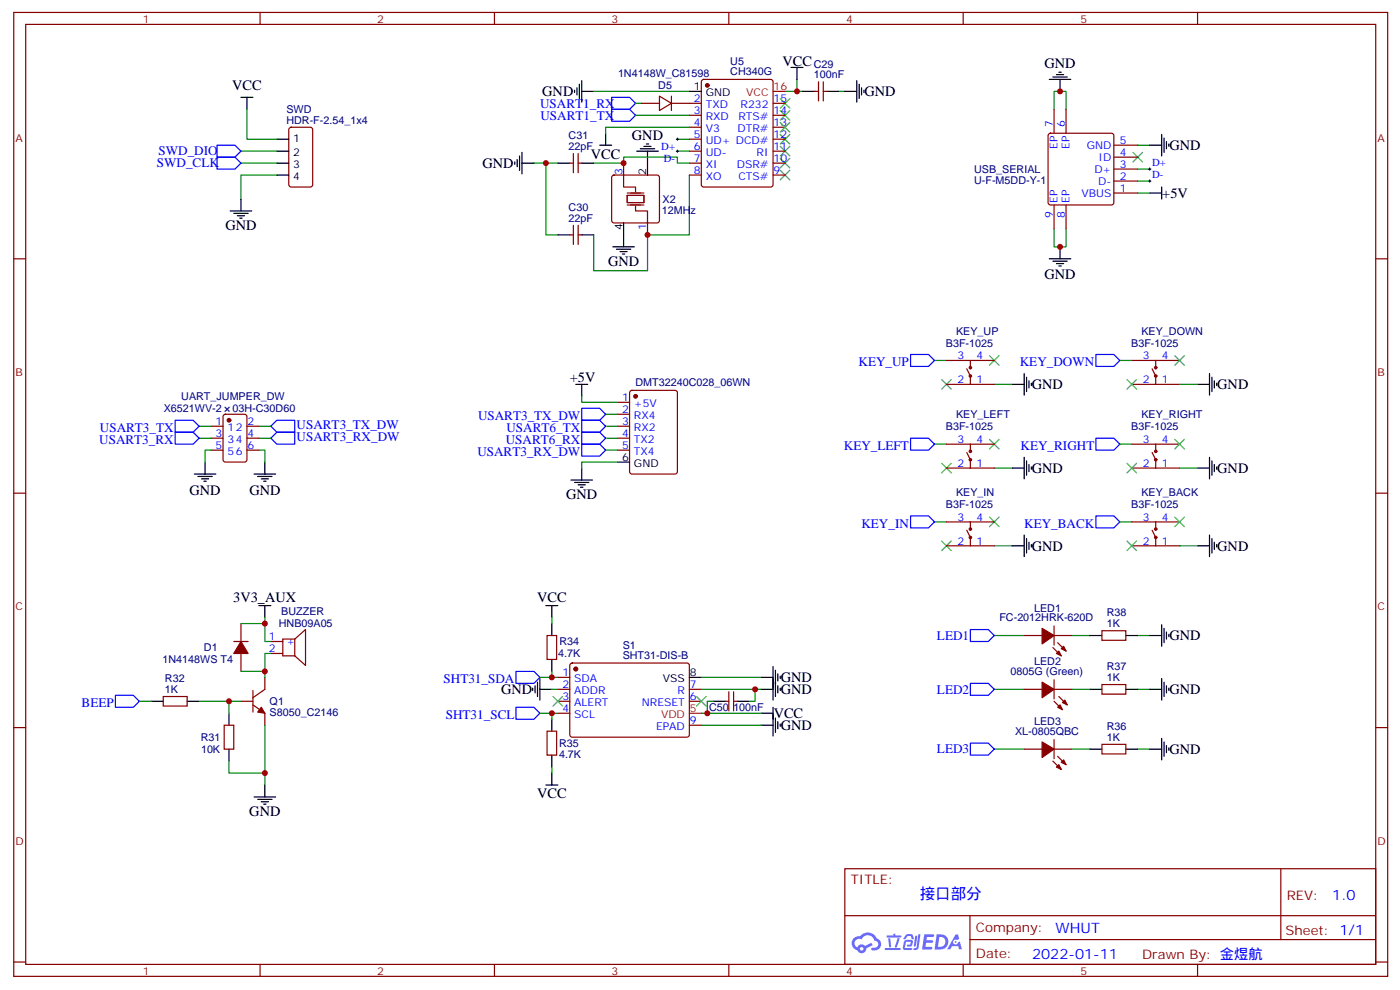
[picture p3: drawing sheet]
<svg xmlns="http://www.w3.org/2000/svg" width="413mm" height="292mm" viewBox="0 0 413 292" stroke-linecap="round" stroke-linejoin="round" font-family="sans-serif">
<g fill="none" stroke="#870000" stroke-width=".35">
<path d="M4.1 3.7h405.3v284.3h-405.3zM7.6 7.2h398.3v277.3h-398.3zM76.7 3.7v3.5M145.9 3.7v3.5M215 3.7v3.5M284.2 3.7v3.5M353.3 3.7v3.5M4.1 76.3h3.5M405.9 76.3h3.5M4.1 145.5h3.5M405.9 145.5h3.5M4.1 214.6h3.5"/>
<path d="M405.9 214.6h3.5M249.2 256.3h156.7v28.2h-156.7zM377.9 256.3v20.9M249.3 270.1h156.4M286.1 277.2h119.6M286.1 270.1v14.1M4.1 283.8h3.5M76.7 284.5v3.5M145.9 284.5v3.5M215 284.5v3.5M284.2 284.5v3.5M353.3 284.5v3.5"/>
<path d="M405.9 283.8h3.5"/>
</g>
<g fill="#5487ff">
<path d="M272.7 275.6h2.5l.4 .2-.2 .5-1.9 .1-.2 .9h1.7l.3 .4-.4 .4h-1.7l-.2 1.2h1.9l.2 .4-.2 .3-2.9 .1z"/>
<path d="M281.9 275.6h.7l.4 1.4-.7 .3a.74 .74 0 0 0-1.1 .3 .74 .74 0 0 0 .5 1 .74 .74 0 0 0 1-.6l.5-.3 .6 2.3h-.9l-.2-.9h-1.8l-.5 .9h-1z"/>
<path d="M270 276h.6l-.4 3a.31 .31 0 0 1-.3 .2 .31 .31 0 0 1-.3-.3z"/>
<path d="M270.9 275.6h.7l-.6 3.9a.89 .89 0 0 1-.6 .7 .89 .89 0 0 1-.9-.3l.9-.4z"/>
<path d="M267.3 275.7l.6-.2 1.2 .1 .5 1.3-.6 .2-.4-1-1 .2a.95 .95 0 0 1-.9 .8l-.2-.2z"/>
<path d="M266.9 277.4l1.9-.2a1.04 1.04 0 0 1 .6 1.1 1.04 1.04 0 0 1-.9 .9h-.7a.29 .29 0 0 1-.3-.3 .29 .29 0 0 1 .4-.3h.6l.2-.8-1.4 .1-.3 1.7 1.9 .1a.29 .29 0 0 1 .2 .3 .29 .29 0 0 1-.3 .2h-1.9l-.5-.3 .3-2z"/>
<path d="M261.1 279.7h4.4a.3 .3 0 0 1 .2 .3 .3 .3 0 0 1-.3 .2h-4.2z"/>
<path d="M264.8 276.7h.6l-.5 1.7a1.02 1.02 0 0 1-.7 1.1l-.2-.2z"/>
<path d="M262 276.8h.6l.3 2.4-.2 .3-.4-.2z"/>
<path d="M261.6 275.9h1.9l.2-.5h.5l-.1 .5h1.6a.29 .29 0 0 1 .3 .4 .29 .29 0 0 1-.4 .2h-3.9z"/>
<path d="M276.3 275.6l-.6 4.5h1.5a2.27 2.27 0 0 0 2.6-2.3 2.27 2.27 0 0 0-2.7-2.2zM277.1 276.4a1.5 1.5 0 0 1 1.8 1.5 1.5 1.5 0 0 1-1.9 1.4h-.3z"/>
<path d="M251.9 276.7a2.09 2.09 0 0 0 1 3.6 1.37 1.37 0 0 0 1.6 .9 1.37 1.37 0 0 0 1.1-1.4l1.9-1-.4-.7-1.9 .9a1.4 1.4 0 0 0-2.3 .4 1.32 1.32 0 0 1-.6-1.8 1.32 1.32 0 0 1 1.9-.5 2.02 2.02 0 0 1 2.1-1.2 2.02 2.02 0 0 1 1.7 1.6 1.09 1.09 0 0 1 1.1 1.4 1.09 1.09 0 0 1-1.6 .6 .41 .41 0 0 0-.5 .4 .41 .41 0 0 0 .4 .5 1.89 1.89 0 0 0 2.4-1.2 1.89 1.89 0 0 0-1.2-2.4 2.98 2.98 0 0 0-5-.7l-1 .2zM253.7 279.9a.52 .52 0 0 1 1 0 .52 .52 0 0 1-1 0z"/>
<circle cx="281.9" cy="277.9" r=".28"/>
</g>
<g fill="none" stroke="#870000" stroke-width=".35">
<path d="M85.4 37.7l.5-.2h5.6l.7 .5 .1 16.5-.5 .6-5.9 .1-.6-.5-.1-16.5zM189.3 30.5h5.3M194.6 28.4l3.5 2.1-3.5 2.1zM198.1 30.5h8.8M198.1 28.4v4.2M203.4 34h3.5M203.4 37.5h3.5M207.1 23.6l.5-.2h19.8l.6 .5 .1 30.6-.5 .6-20 .1-.6-.5-.1-30.6zM228.1 30.5h3.5M228.1 34h3.5M228.1 37.5h3.5M240.4 27h1.1"/>
<path d="M241.5 24.1v5.7M242.9 24.1v5.7M242.9 27h1M309.4 39.5l.5-.2h18l.5 .2 .2 .5v19.8l-.2 .5-.5 .2h-18l-.5-.3-.2-.4v-19.8zM311 32.2v7.1M314.5 32.2v7.1M168.1 48.1h1.1M169.2 45.3v5.6M170.6 45.3v5.6M170.6 48.1h1M180.7 51.9l.5-.3h12.7l.5 .3 .2 .5v12.7l-.3 .5-.4 .2h-12.7l-.5-.3-.3-.4v-12.7zM184 48.1v3.5"/>
<path d="M203.4 48.1h3.5M203.4 41.1h3.5M203.4 44.6h3.5M203.4 51.6h3.5M228.1 48.1h3.5M228.1 41.1h3.5M228.1 44.6h3.5M228.1 51.6h3.5M328.6 56.9h7.1M328.6 53.4h7.1M328.6 49.9h7.1M328.6 46.4h7.1"/>
<path d="M328.6 42.8h7.1M168.1 69.3h1.1M169.2 66.5v5.6M170.6 66.5v5.6M170.6 69.3h1M191 65.8v3.5M311 60.5v7M314.5 60.5v7M182.2 118.7h3.5M186 115.4l.4-.3h12.7l.7 .5v23.5l-.4 .7h-13l-.6-.4-.1-23.5zM279.2 106.3h14.1M279.2 113.4h14.1"/>
<path d="M285.2 108.8l1.1 2.1v2.5M286.3 106.3v2.5M333.9 106.3h14.1M333.9 113.4h14.1M339.9 108.8l1.1 2.1v2.5M341 106.3v2.5M62.3 125.7h3.5M62.3 129.3h3.5M62.3 132.8h3.5M66 122.4l.5-.2h5.6l.7 .4v13l-.4 .7h-5.9l-.7-.4v-13zM72.8 125.7h3.6M72.8 129.3h3.6"/>
<path d="M72.8 132.8h3.6M182.2 122.2h3.5M182.2 125.7h3.5M182.2 129.3h3.5M182.2 132.8h3.5M279.2 131h14.1M279.2 138.1h14.1M285.2 133.5l1.1 2.1v2.5M286.3 131v2.5M333.9 131h14.1M333.9 138.1h14.1M339.9 133.5l1.1 2.1v2.5"/>
<path d="M341 131v2.5M279.2 154h14.1M285.2 156.4l1.1 2.1v2.5M286.3 154v2.4M333.9 154h14.1M339.9 156.4l1.1 2.1v2.5M341 154v2.4M279.2 161h14.1M333.9 161h14.1M69 189.2h4.2M71.1 183.9v5.3M71.1 192.8v5.2"/>
<path d="M78.1 199.8v3.5l-3.5 2.5M79.9 189.2h3.5M79.9 192.8h3.5M87 188.5l3.1-2.8v10.6l-3.1-2.8M87 188.5v5M87 188.5h-3.6v5h3.6M161.4 187.5h2.8v7h-2.8zM164.6 199.8h3.5M168.3 195.8l.5-.2h34.1l.5 .7-.1 20.7-.6 .5-34.2-.1-.4-.7v-20.4zM302.2 187.5h5.2M310.6 191l2.5 2.5M311 184.6v5.7"/>
<path d="M311 187.5h5.3M312 189.6l2.5 2.5M325.1 186.1h7v2.8h-7zM48.2 205.5h7v2.8h-7zM66.1 213.9h2.9v7.1h-2.9zM71.1 206.9h3.5M74.6 207.9l3.5 2.5v3.5M74.6 203.7v6.3M161.4 215.7h2.8v7h-2.8zM164.6 206.9h3.5M164.6 203.3h3.5M164.6 210.4h3.5"/>
<path d="M203.4 206.9h3.5M203.4 203.3h3.5M203.4 213.9h3.5M214 206.9h1M215 204v5.7M216.4 206.9h1.1M216.4 204v5.7M302.2 203.3h5.2M311 200.5v5.7M311 218.2v5.6M311 203.3h5.3M311 206.9l2.4 2.4"/>
<path d="M312.4 205.5l2.5 2.4M325.1 219.6h7v2.8h-7zM325.1 201.9h7v2.9h-7zM302.2 221h5.2M310.6 224.5l2.5 2.5M311 221h5.3M312 223.1l2.5 2.5"/>
<circle cx="286.3" cy="110.9" r=".35"/>
<circle cx="286.3" cy="108.4" r=".35"/>
<circle cx="341" cy="108.4" r=".35"/>
<circle cx="341" cy="110.9" r=".35"/>
<circle cx="286.3" cy="133.1" r=".35"/>
<circle cx="286.3" cy="135.6" r=".35"/>
<circle cx="341" cy="133.1" r=".35"/>
<circle cx="341" cy="135.6" r=".35"/>
<circle cx="286.3" cy="158.5" r=".35"/>
<circle cx="286.3" cy="156.1" r=".35"/>
<circle cx="341" cy="158.5" r=".35"/>
<circle cx="341" cy="156.1" r=".35"/>
</g>
<g fill="#870000" stroke="#870000" stroke-width=".35">
<path d="M77.1 208.6l1 1.8-2.1-.4z"/>
<path d="M71.1 189.2l2.1 3.6h-4.2z"/>
<path d="M313.8 190.6l.7 1.5-1.4-.8z"/>
<path d="M311.7 192.8l.7-.7 .7 1.4z"/>
<path d="M307.4 185.3l3.6 2.2-3.6 2.4z"/>
<path d="M313.4 207.2l.7-.7 .8 1.4z"/>
<path d="M312 208.6l.7-.7 .7 1.4z"/>
<path d="M307.4 201.2l3.6 2.1-3.6 2.5z"/>
<path d="M313.1 224.9l.7-.7 .7 1.4z"/>
<path d="M311.7 226.3l.7-.7 .7 1.4z"/>
<path d="M307.4 218.9l3.6 2.1-3.6 2.4z"/>
<circle cx="187.5" cy="116.9" r=".53"/>
<circle cx="208.7" cy="25.2" r=".53"/>
<circle cx="67.6" cy="124" r=".53"/>
<circle cx="169.9" cy="197.3" r=".53"/>
</g>
<g fill="none" stroke="#000" stroke-width=".35">
<path d="M233.4 19.9h3.5M235.1 19.9v3.5M71.1 28.7h3.5M72.8 28.7v3.5M169.5 26.6v.7M170.2 25.9v2.1M170.9 24.8v4.3M171.6 27h3.6M171.6 23.8v6.3M178.7 39.3v3.5M203.4 27h3.5M236.9 27h3.5"/>
<path d="M243.9 27h3.6M249.2 27h3.6M252.8 23.8v6.3M253.5 24.8v4.3M254.2 25.9v2.1M254.9 26.6v.7M309.6 23.4h6.3M310.6 22.7h4.3M311.7 22h2.1M312.4 21.3h.7M312.7 23.4v3.6M342.7 39.7v6.3"/>
<path d="M71.1 58.7v3.5M81.7 44.6h3.5M81.7 48.1h3.5M81.7 41.1h3.5M81.7 51.6h3.5M151.9 47.8v.7M152.6 47.1v2.1M153.3 46v4.2M154 48.1h3.5M154 44.9v6.4M164.6 48.1h3.5M171.6 48.1h3.6"/>
<path d="M176.9 42.8h3.5M187.9 44.6h6.3M188.9 43.9h4.2M190 43.2h2.1M190.7 42.5h.7M191 44.6v7M339.2 42.8h3.5M339.2 56.9h3.5M342.7 55.2v3.5M343.4 40.7v4.2M344.1 41.8v2.1M344.8 42.5v.7"/>
<path d="M67.9 62.2h6.4M69 62.9h4.2M70 63.6h2.1M70.7 64.3h.7M164.6 69.3h3.5M171.6 69.3h3.6M180.8 72.8h6.3M181.9 73.5h4.2M182.9 74.2h2.1M183.6 74.9h.7M184 65.8v7M309.6 76.3h6.3"/>
<path d="M310.6 77h4.3M311.7 77.8h2.1M312.4 78.5h.7M312.7 72.8v3.5M169.9 113.4h3.5M171.6 113.4v3.5M298.6 113.4h3.6M302.2 110.2v6.4M302.9 111.3v4.2M303.6 112.3v2.1M304.3 113v.7M353.3 113.4h3.5"/>
<path d="M356.8 110.2v6.4M357.5 111.3v4.2M358.2 112.3v2.1M359 113v.7M57.3 139.8h6.4M60.5 136.3v3.5M75 139.8h6.3M78.1 136.3v3.5M171.6 138.1v3.5M182.2 136.3h3.5M298.6 138.1h3.6M302.2 134.9v6.4"/>
<path d="M302.9 136v4.2M303.6 137v2.1M304.3 137.7v.7M353.3 138.1h3.5M356.8 134.9v6.4M357.5 136v4.2M358.2 137v2.1M359 137.7v.7M58.4 140.5h4.2M59.4 141.3h2.2M60.1 142h.8M76 140.5h4.3"/>
<path d="M77.1 141.3h2.1M77.8 142h.7M168.5 141.6h6.3M169.5 142.3h4.2M170.6 143h2.1M171.3 143.7h.7M302.2 157.8v6.4M302.9 158.9v4.2M303.6 159.9v2.2M356.8 157.8v6.4M357.5 158.9v4.2M358.2 159.9v2.2"/>
<path d="M76.4 178.6h3.5M78.1 178.6v3.6M161 178.6h3.6M162.8 178.6v3.6M298.6 161h3.6M304.3 160.7v.7M353.3 161h3.5M359 160.7v.7M162.8 183.9v3.6M162.8 194.5v3.5M203.4 199.8h3.5M224.5 199.8h3.6"/>
<path d="M228.1 196.6v9.9M228.8 197.7v7.8M229.5 198.8v2.1M230.2 199.5v.7M321.6 187.5h3.5M332.1 187.5h3.6M339.2 187.5h3.5M342.7 184.3v6.3M343.4 185.3v4.3M344.1 186.4v2.1M344.8 187.1v.7M44.6 206.9h3.6"/>
<path d="M55.2 206.9h3.5M67.6 210.4v3.5M157.2 203v.7M157.9 202.3v2.1M158.6 201.2v4.3M159.3 203.3h3.5M159.3 200.2v6.3M162.8 212.2v3.5M210.4 206.9h3.6M217.5 206.9h3.5M224.5 210.4h3.6M224.5 203.3h3.6"/>
<path d="M224.5 213.9h3.6M228.1 208.6v8.5M228.8 211.8v4.2M229.5 202.3v2.1M229.5 212.9v2.1M230.2 203v.7M230.2 213.6v.7M321.6 203.3h3.5M332.1 203.3h3.6M339.2 203.3h3.5M342.7 200.2v6.3M342.7 217.8v6.4"/>
<path d="M343.4 201.2v4.3M343.4 218.9v4.2M344.1 202.3v2.1M344.1 219.9v2.1M344.8 203v.7M67.6 221v3.5M75 235.1h6.3M76 235.8h4.3M77.1 236.5h2.1M77.8 237.2h.7M78.1 231.6v3.5M161 231.6h3.6"/>
<path d="M162.8 222.7v3.6M162.8 228v3.6M321.6 221h3.5M332.1 221h3.6M339.2 221h3.5M344.8 220.6v.7"/>
</g>
<g fill="none" stroke="#00f" stroke-width=".35">
<path d="M180.4 28.7h5.3l1.8 1.8-1.8 1.7h-5.3zM180.4 32.2h5.3l1.8 1.8-1.8 1.8h-5.3zM64 42.8h5.3l1.8 1.8-1.8 1.8h-5.3zM64 46.4h5.3l1.8 1.7-1.8 1.8h-5.3zM268.6 104.6h5.3l1.8 1.7-1.8 1.8h-5.3zM323.3 104.6h5.3l1.8 1.7-1.8 1.8h-5.3zM51.7 124h5.3l1.7 1.7-1.7 1.8h-5.3zM51.7 127.5h5.3l1.7 1.8-1.7 1.7h-5.3zM79.9 129.3l1.8-1.8h5.3v3.5h-5.3zM81.7 124h5.3v3.5h-5.3l-1.8-1.8zM171.6 120.4h5.3l1.8 1.8-1.8 1.8h-5.3zM171.6 131h5.3l1.8 1.8-1.8 1.7h-5.3z"/>
<path d="M171.6 124h5.3l1.8 1.7-1.8 1.8h-5.3zM171.6 127.5h5.3l1.8 1.8-1.8 1.7h-5.3zM268.6 129.3h5.3l1.8 1.7-1.8 1.8h-5.3zM323.3 129.3h5.3l1.8 1.7-1.8 1.8h-5.3zM268.6 152.2h5.3l1.8 1.8-1.8 1.7h-5.3zM323.3 152.2h5.3l1.8 1.8-1.8 1.7h-5.3zM152.2 198h5.3l1.8 1.8-1.8 1.8h-5.3zM286.3 185.7h5.3l1.7 1.8-1.7 1.7h-5.3zM34 205.1h5.3l1.8 1.8-1.8 1.7h-5.3zM152.2 208.6h5.3l1.8 1.8-1.8 1.8h-5.3zM286.3 219.2h5.3l1.7 1.8-1.7 1.7h-5.3zM286.3 201.6h5.3l1.7 1.7-1.7 1.8h-5.3z"/>
</g>
<g fill="none" stroke="#008700" stroke-width=".35">
<path d="M72.8 32.2v8.9h8.9M175.2 27h28.2M187.5 34h15.9M187.5 30.5h1.8M203.4 37.5h-24.7v1.8M235.1 23.4v3.6h-3.5M235.1 27h1.8M247.5 27h1.7M311 32.2v-5.2h3.5v5.2M71.1 44.6h10.6M71.1 48.1h10.6M81.7 51.6h-10.6v7.1"/>
<path d="M157.5 48.1h7.1M161 48.1v21.2h3.6M175.2 48.1h8.8v-1.7h15.8v1.7h3.6M199.8 41.1h3.6M199.8 44.6h3.6M203.4 51.6v17.7h-12.4v10.6h-15.8v-10.6M335.7 56.9h3.5M335.7 53.4h3.5M335.7 49.9h3.5M335.7 42.8h3.5M311 67.5v5.3h3.5v-5.3M171.6 116.9v1.8h10.6"/>
<path d="M275.7 106.3h3.5M293.3 113.4h5.3M330.4 106.3h3.5M348 113.4h5.3M58.7 125.7h3.6M58.7 129.3h3.6M62.3 132.8h-1.8v3.5M76.4 132.8h1.7v3.5M76.4 125.7h3.5M76.4 129.3h3.5M178.7 122.2h3.5M178.7 125.7h3.5"/>
<path d="M178.7 129.3h3.5M178.7 132.8h3.5M182.2 136.3h-10.6v1.8M275.7 131h3.5M293.3 138.1h5.3M330.4 131h3.5M348 138.1h5.3M275.7 154h3.5M330.4 154h3.5M293.3 161h5.3M348 161h5.3M71.1 198h7"/>
<path d="M71.1 183.9h7M78.1 182.2v7h1.8M79.9 192.8h-1.8v7M159.3 199.8h5.3M162.8 182.2v1.7M162.8 198v1.8M206.9 199.8h17.6M293.3 187.5h8.9M316.3 187.5h5.3M335.7 187.5h3.5M41.1 206.9h3.5M58.7 206.9h12.4"/>
<path d="M67.6 206.9v3.5M78.1 213.9v17.7M159.3 210.4h5.3M162.8 203.3h1.8M162.8 210.4v1.8M206.9 210.4h17.6M206.9 203.3h17.6M206.9 213.9h17.6M210.4 206.9h-1.7v3.5M222.8 203.3v3.6h-1.8M293.3 203.3h8.9M316.3 203.3h5.3"/>
<path d="M335.7 203.3h3.5M67.6 224.5v3.5h10.5M162.8 226.3v1.7M293.3 221h8.9M316.3 221h5.3M335.7 221h3.5"/>
</g>
<path d="M199.5 44.6h.7M199.5 41.1h.7M199.8 40.7v.7M199.8 44.2v.7M338.8 53.4h.7M338.8 49.9h.7M339.2 49.5v.7M339.2 53.1v.7" fill="none" stroke="#000" stroke-width=".3"/>
<path d="M184 51.6v3.6h3.5v1.4M185 57.6h5v2.2h-5zM185 56.9h5M185 60.5h5M187.5 60.8v1.4h3.5v3.6" fill="none" stroke="#870012" stroke-width=".35"/>
<g fill="none" stroke="#3c3" stroke-width=".35">
<path d="M230.2 39.7l2.8 2.8M230.2 32.6l2.8 2.8M230.2 29.1l2.8 2.8M230.2 36.1l2.8 2.8M233 39.7l-2.8 2.8M233 32.6l-2.8 2.8M233 29.1l-2.8 2.8M233 36.1l-2.8 2.8M230.2 50.2l2.8 2.9M230.2 46.7l2.8 2.8M230.2 43.2l2.8 2.8M233 50.2l-2.8 2.9"/>
<path d="M233 46.7l-2.8 2.8M233 43.2l-2.8 2.8M334.3 44.9l2.8 2.9M337.1 44.9l-2.8 2.9M277.8 112l2.8 2.8M280.6 112l-2.8 2.8M291.9 104.9l2.8 2.8M294.7 104.9l-2.8 2.8M332.5 112l2.8 2.8M335.3 112l-2.8 2.8M346.6 104.9l2.8 2.8M349.4 104.9l-2.8 2.8"/>
<path d="M277.8 136.7l2.8 2.8M280.6 136.7l-2.8 2.8M291.9 129.6l2.8 2.8M294.7 129.6l-2.8 2.8M332.5 136.7l2.8 2.8M335.3 136.7l-2.8 2.8M346.6 129.6l2.8 2.8M349.4 129.6l-2.8 2.8M277.8 159.6l2.8 2.8M280.6 159.6l-2.8 2.8M291.9 152.5l2.8 2.9M294.7 152.5l-2.8 2.9"/>
<path d="M332.5 159.6l2.8 2.8M335.3 159.6l-2.8 2.8M346.6 152.5l2.8 2.9M349.4 152.5l-2.8 2.9M163.2 205.5l2.8 2.8M166 205.5l-2.8 2.8M205.5 205.5l2.8 2.8M208.3 205.5l-2.8 2.8"/>
</g>
<path d="M228.1 27h3.5M203.4 210.4h3.5" fill="none" stroke="#f00" stroke-width=".35"/>
<g fill="#c00">
<circle cx="161" cy="48.1" r=".88"/>
<circle cx="191" cy="69.3" r=".88"/>
<circle cx="184" cy="48.1" r=".88"/>
<circle cx="235.1" cy="27" r=".88"/>
<circle cx="312.7" cy="72.8" r=".88"/>
<circle cx="312.7" cy="27" r=".88"/>
<circle cx="67.6" cy="206.9" r=".88"/>
<circle cx="78.1" cy="228" r=".88"/>
<circle cx="78.1" cy="198" r=".88"/>
<circle cx="78.1" cy="183.9" r=".88"/>
<circle cx="208.7" cy="210.4" r=".88"/>
<circle cx="222.8" cy="203.3" r=".88"/>
<circle cx="162.8" cy="199.8" r=".88"/>
<circle cx="162.8" cy="210.4" r=".88"/>
</g>
<text font-size="4.6" fill="#00f" x="271.3" y="265.3">接口部分</text>
<g font-size="4.2">
<text x="230.9" y="19.5">VCC</text>
<text x="308.2" y="20.1">GND</text>
<text x="68.5" y="26.6">VCC</text>
<text x="160" y="28.4">GND</text>
<text x="255.1" y="28.4">GND</text>
<text x="186.4" y="41.4">GND</text>
<text x="174.3" y="46.8">VCC</text>
<text x="345" y="44.3">GND</text>
<text x="142.3" y="49.6">GND</text>
<text x="342.9" y="58.3">+5V</text>
<text x="66.5" y="67.9">GND</text>
<text x="179.4" y="78.5">GND</text>
<text x="308.2" y="82.3">GND</text>
<text x="168.1" y="112.7">+5V</text>
<text x="304.4" y="114.9">GND</text>
<text x="359.1" y="114.9">GND</text>
<text x="304.4" y="139.6">GND</text>
<text x="359.1" y="139.6">GND</text>
<text x="55.9" y="145.9">GND</text>
<text x="73.6" y="145.9">GND</text>
<text x="167" y="147.2">GND</text>
<text x="304.4" y="162.5">GND</text>
<text x="359.1" y="162.5">GND</text>
<text x="68.8" y="177.5">3V3_AUX</text>
<text x="158.5" y="177.6">VCC</text>
<text x="345" y="188.9">GND</text>
<text x="230.4" y="201.2">GND</text>
<text x="147.8" y="204.8">GND</text>
<text x="230.4" y="204.8">GND</text>
<text x="345" y="204.8">GND</text>
<text x="228.3" y="211.9">VCC</text>
<text x="230.4" y="215.3">GND</text>
<text x="345" y="222.4">GND</text>
<text x="158.5" y="235.5">VCC</text>
<text x="73.6" y="240.7">GND</text>
</g>
<g font-size="4.2" fill="#00f">
<text x="393" y="265.5">1.0</text>
<text x="311.4" y="275.1">WHUT</text>
<text x="304.5" y="282.9">2022-01-11</text>
</g>
<g font-size="3.9" fill="#00f">
<text x="159.3" y="31.7">USART1_RX</text>
<text x="159.4" y="35.3">USART1_TX</text>
<text x="46.8" y="45.8">SWD_DIO</text>
<text x="46.3" y="49.4">SWD_CLK</text>
<text x="253.3" y="108.1">KEY_UP</text>
<text x="300.9" y="108.1">KEY_DOWN</text>
<text x="141" y="124">USART3_TX_DW</text>
<text x="29.3" y="131">USART3_RX</text>
<text x="29.5" y="127.5">USART3_TX</text>
<text x="87.5" y="126.5">USART3_TX_DW</text>
<text x="87.5" y="130">USART3_RX_DW</text>
<text x="149.2" y="131">USART6_RX</text>
<text x="149.4" y="127.5">USART6_TX</text>
<text x="140.8" y="134.5">USART3_RX_DW</text>
<text x="249" y="132.8">KEY_LEFT</text>
<text x="301.1" y="132.8">KEY_RIGHT</text>
<text x="254.1" y="155.7">KEY_IN</text>
<text x="302.2" y="155.7">KEY_BACK</text>
<text x="276.4" y="188.7">LED1</text>
<text x="130.9" y="201.6">SHT31_SDA</text>
<text x="24.1" y="208.6">BEEP</text>
<text x="276.4" y="204.6">LED2</text>
<text x="131.5" y="212.2">SHT31_SCL</text>
<text x="276.4" y="222.2">LED3</text>
</g>
<g font-size="3.9" fill="#800">
<text x="251" y="260.8">TITLE:</text>
<text x="379.6" y="265.5">REV:</text>
<text x="287.9" y="275">Company:</text>
<text x="379.3" y="275.7">Sheet: 1/1</text>
<text x="287.9" y="282.7">Date:</text>
<text x="336.9" y="282.8">Drawn By: 金煜航</text>
</g>
<g font-size="3.2" fill="#800">
<text x="42.2" y="6.7">1</text>
<text x="111.3" y="6.7">2</text>
<text x="180.4" y="6.7">3</text>
<text x="249.6" y="6.7">4</text>
<text x="318.7" y="6.7">5</text>
<text x="4.6" y="41.8">A</text>
<text x="406.4" y="41.8">A</text>
<text x="4.6" y="110.9">B</text>
<text x="406.4" y="110.9">B</text>
<text x="4.6" y="180.1">C</text>
<text x="406.4" y="180.1">C</text>
<text x="4.6" y="249.2">D</text>
<text x="406.4" y="249.2">D</text>
<text x="42.2" y="287.5">1</text>
<text x="111.3" y="287.5">2</text>
<text x="180.4" y="287.5">3</text>
<text x="249.6" y="287.5">4</text>
<text x="318.7" y="287.5">5</text>
</g>
<g font-size="3.2" fill="#000080">
<text x="182.3" y="22.8">1N4148W_C81598</text>
<text x="215.5" y="22.2">CH340G</text>
<text x="215.5" y="19.1">U5</text>
<text x="240.1" y="23.1">100nF</text>
<text x="240.1" y="20">C29</text>
<text x="194.2" y="26.3">D5</text>
<text x="84.5" y="33.3">SWD</text>
<text x="84.5" y="36.5">HDR-F-2.54_1x4</text>
<text x="167.8" y="41">C31</text>
<text x="167.8" y="44.2">22pF</text>
<text x="287.4" y="51">USB_SERIAL</text>
<text x="195.5" y="59.9">X2</text>
<text x="287.4" y="54.2">U-F-M5DD-Y-1</text>
<text x="167.8" y="65.4">22pF</text>
<text x="167.8" y="62.2">C30</text>
<text x="195.3" y="63">12MHz</text>
<text x="282.1" y="98.7">KEY_UP</text>
<text x="336.8" y="98.7">KEY_DOWN</text>
<text x="279.1" y="102.2">B3F-1025</text>
<text x="333.7" y="102.2">B3F-1025</text>
<text x="187.5" y="113.9">DMT32240C028_06WN</text>
<text x="53.5" y="118.1">UART_JUMPER_DW</text>
<text x="48.3" y="121.6">X6521WV-2</text>
<text x="68.6" y="121.6">03H-C30D60</text>
<text x="282.1" y="123.4">KEY_LEFT</text>
<text x="336.8" y="123.4">KEY_RIGHT</text>
<text x="279.1" y="126.9">B3F-1025</text>
<text x="333.7" y="126.9">B3F-1025</text>
<text x="279.1" y="149.8">B3F-1025</text>
<text x="282.1" y="146.3">KEY_IN</text>
<text x="333.7" y="149.8">B3F-1025</text>
<text x="336.8" y="146.3">KEY_BACK</text>
<text x="82.3" y="185.1">HNB09A05</text>
<text x="83" y="181.6">BUZZER</text>
<text x="294.9" y="183.3">FC-2012HRK-620D</text>
<text x="305.1" y="180.4">LED1</text>
<text x="326.5" y="185">1K</text>
<text x="326.5" y="181.8">R38</text>
<text x="165.1" y="190.4">R34</text>
<text x="183.7" y="191.3">S1</text>
<text x="47.9" y="195.7">1N4148WS T4</text>
<text x="60.2" y="192.1">D1</text>
<text x="164.7" y="193.9">4.7K</text>
<text x="183.7" y="194.5">SHT31-DIS-B</text>
<text x="305.1" y="196.3">LED2</text>
<text x="326.5" y="197.7">R37</text>
<text x="48.7" y="201.3">R32</text>
<text x="298.1" y="199.2">0805G (Green)</text>
<text x="326.5" y="200.9">1K</text>
<text x="48.7" y="204.4">1K</text>
<text x="79.6" y="208.1">Q1</text>
<text x="209.2" y="209.8">C50</text>
<text x="216.4" y="209.8">100nF</text>
<text x="79.6" y="211.2">S8050_C2146</text>
<text x="305.1" y="213.9">LED3</text>
<text x="326.5" y="215.3">R36</text>
<text x="59.2" y="218.6">R31</text>
<text x="164.9" y="220.4">R35</text>
<text x="299.5" y="216.8">XL-0805QBC</text>
<text x="326.5" y="218.5">1K</text>
<text x="59.3" y="222.1">10K</text>
<text x="164.9" y="223.6">4.7K</text>
</g>
<g font-size="3.2">
<text x="204.7" y="26.6">1</text>
<text x="208.2" y="28.4">GND</text>
<text x="86.5" y="41.8">1</text>
<text x="86.5" y="46">2</text>
<text x="86.5" y="49.5">3</text>
<text x="86.5" y="53.1">4</text>
<text x="190.7" y="51.6" transform="rotate(-90 190.7 51.6)">2</text>
<text x="183.6" y="67.8" transform="rotate(-90 183.6 67.8)">4</text>
<text x="183.5" y="136">6</text>
<text x="187" y="137.7">GND</text>
<text x="195.6" y="201.2">VSS</text>
<text x="203.6" y="199.5">8</text>
</g>
<g font-size="3.2" fill="#f00">
<text x="220.2" y="28.4">VCC</text>
<text x="228.2" y="26.6">16</text>
<text x="195" y="211.8">VDD</text>
<text x="203.6" y="210">5</text>
</g>
<g font-size="3.2" fill="#00f">
<text x="204.7" y="30.1">2</text>
<text x="204.7" y="33.7">3</text>
<text x="208.2" y="31.9">TXD</text>
<text x="208.2" y="35.4">RXD</text>
<text x="217.8" y="35.4">RTS#</text>
<text x="218.5" y="31.9">R232</text>
<text x="228.2" y="33.7">14</text>
<text x="228.2" y="30.1">15</text>
<text x="204.7" y="37.2">4</text>
<text x="204.7" y="40.7">5</text>
<text x="208.2" y="38.9">V3</text>
<text x="217.6" y="38.9">DTR#</text>
<text x="228.2" y="40.7">12</text>
<text x="228.2" y="37.2">13</text>
<text x="310.6" y="37.5" transform="rotate(-90 310.6 37.5)">7</text>
<text x="314.1" y="37.5" transform="rotate(-90 314.1 37.5)">6</text>
<text x="195.1" y="44.2">D+</text>
<text x="195.8" y="47.7">D-</text>
<text x="204.7" y="44.2">6</text>
<text x="204.7" y="47.8">7</text>
<text x="208.2" y="42.5">UD+ DCD#</text>
<text x="208.2" y="46">UD-</text>
<text x="223.2" y="46">RI</text>
<text x="228.2" y="47.8">10</text>
<text x="228.2" y="44.2">11</text>
<text x="312" y="43.9" transform="rotate(-90 312 43.9)">EP</text>
<text x="315.6" y="43.9" transform="rotate(-90 315.6 43.9)">EP</text>
<text x="320.6" y="43.9">GND</text>
<text x="324.1" y="47.4">ID</text>
<text x="330.4" y="46">4</text>
<text x="330.4" y="42.5">5</text>
<text x="183.6" y="51.6" transform="rotate(-90 183.6 51.6)">3</text>
<text x="204.7" y="51.3">8</text>
<text x="208.2" y="49.5">XI</text>
<text x="208.2" y="53.1">XO</text>
<text x="217.3" y="49.5">DSR#</text>
<text x="217.8" y="53.1">CTS#</text>
<text x="228.2" y="51.3">9</text>
<text x="322.9" y="50.9">D+</text>
<text x="330.4" y="53.1">2</text>
<text x="330.4" y="49.5">3</text>
<text x="339.9" y="52.5">D-</text>
<text x="339.9" y="49">D+</text>
<text x="312" y="59.8" transform="rotate(-90 312 59.8)">EP</text>
<text x="315.6" y="59.8" transform="rotate(-90 315.6 59.8)">EP</text>
<text x="319.1" y="58">VBUS</text>
<text x="324" y="54.5">D-</text>
<text x="330.4" y="56.6">1</text>
<text x="310.6" y="64.2" transform="rotate(-90 310.6 64.2)">9</text>
<text x="314.1" y="64.2" transform="rotate(-90 314.1 64.2)">8</text>
<text x="190.7" y="67.8" transform="rotate(-90 190.7 67.8)">1</text>
<text x="282.5" y="106">3</text>
<text x="288" y="106">4</text>
<text x="337.2" y="106">3</text>
<text x="342.7" y="106">4</text>
<text x="282.5" y="113">2</text>
<text x="288" y="113">1</text>
<text x="337.2" y="113">2</text>
<text x="342.7" y="113">1</text>
<text x="183.5" y="118.3">1</text>
<text x="63.6" y="125.4">1</text>
<text x="73" y="125.4">2</text>
<text x="183.5" y="121.8">2</text>
<text x="183.5" y="125.4">3</text>
<text x="187" y="120.1">+5V</text>
<text x="187" y="123.6">RX4</text>
<text x="63.6" y="128.9">3</text>
<text x="67.1" y="127.1">12</text>
<text x="67.1" y="130.7">34</text>
<text x="73" y="128.9">4</text>
<text x="183.5" y="128.9">4</text>
<text x="187" y="127.1">RX2</text>
<text x="187" y="130.7">TX2</text>
<text x="282.5" y="130.7">3</text>
<text x="288" y="130.7">4</text>
<text x="337.2" y="130.7">3</text>
<text x="342.7" y="130.7">4</text>
<text x="63.6" y="132.4">5</text>
<text x="67.1" y="134.2">56</text>
<text x="73" y="132.4">6</text>
<text x="183.5" y="132.4">5</text>
<text x="187" y="134.2">TX4</text>
<text x="282.5" y="137.7">2</text>
<text x="288" y="137.7">1</text>
<text x="337.2" y="137.7">2</text>
<text x="342.7" y="137.7">1</text>
<text x="282.5" y="153.6">3</text>
<text x="288" y="153.6">4</text>
<text x="337.2" y="153.6">3</text>
<text x="342.7" y="153.6">4</text>
<text x="282.5" y="160.7">2</text>
<text x="288" y="160.7">1</text>
<text x="337.2" y="160.7">2</text>
<text x="342.7" y="160.7">1</text>
<text x="79.3" y="188.9">1</text>
<text x="84.5" y="190.3">+</text>
<text x="79.3" y="192.4">2</text>
<text x="165.9" y="199.5">1</text>
<text x="165.9" y="203">2</text>
<text x="169.4" y="201.2">SDA</text>
<text x="203.6" y="203">7</text>
<text x="165.9" y="206.5">3</text>
<text x="169.4" y="204.8">ADDR</text>
<text x="169.4" y="208.3">ALERT</text>
<text x="189.4" y="208.3">NRESET</text>
<text x="199.9" y="204.8">R</text>
<text x="203.6" y="206.5">6</text>
<text x="165.9" y="210">4</text>
<text x="169.4" y="211.8">SCL</text>
<text x="193.5" y="215.3">EPAD</text>
<text x="203.6" y="213.6">9</text>
</g>
</svg>
